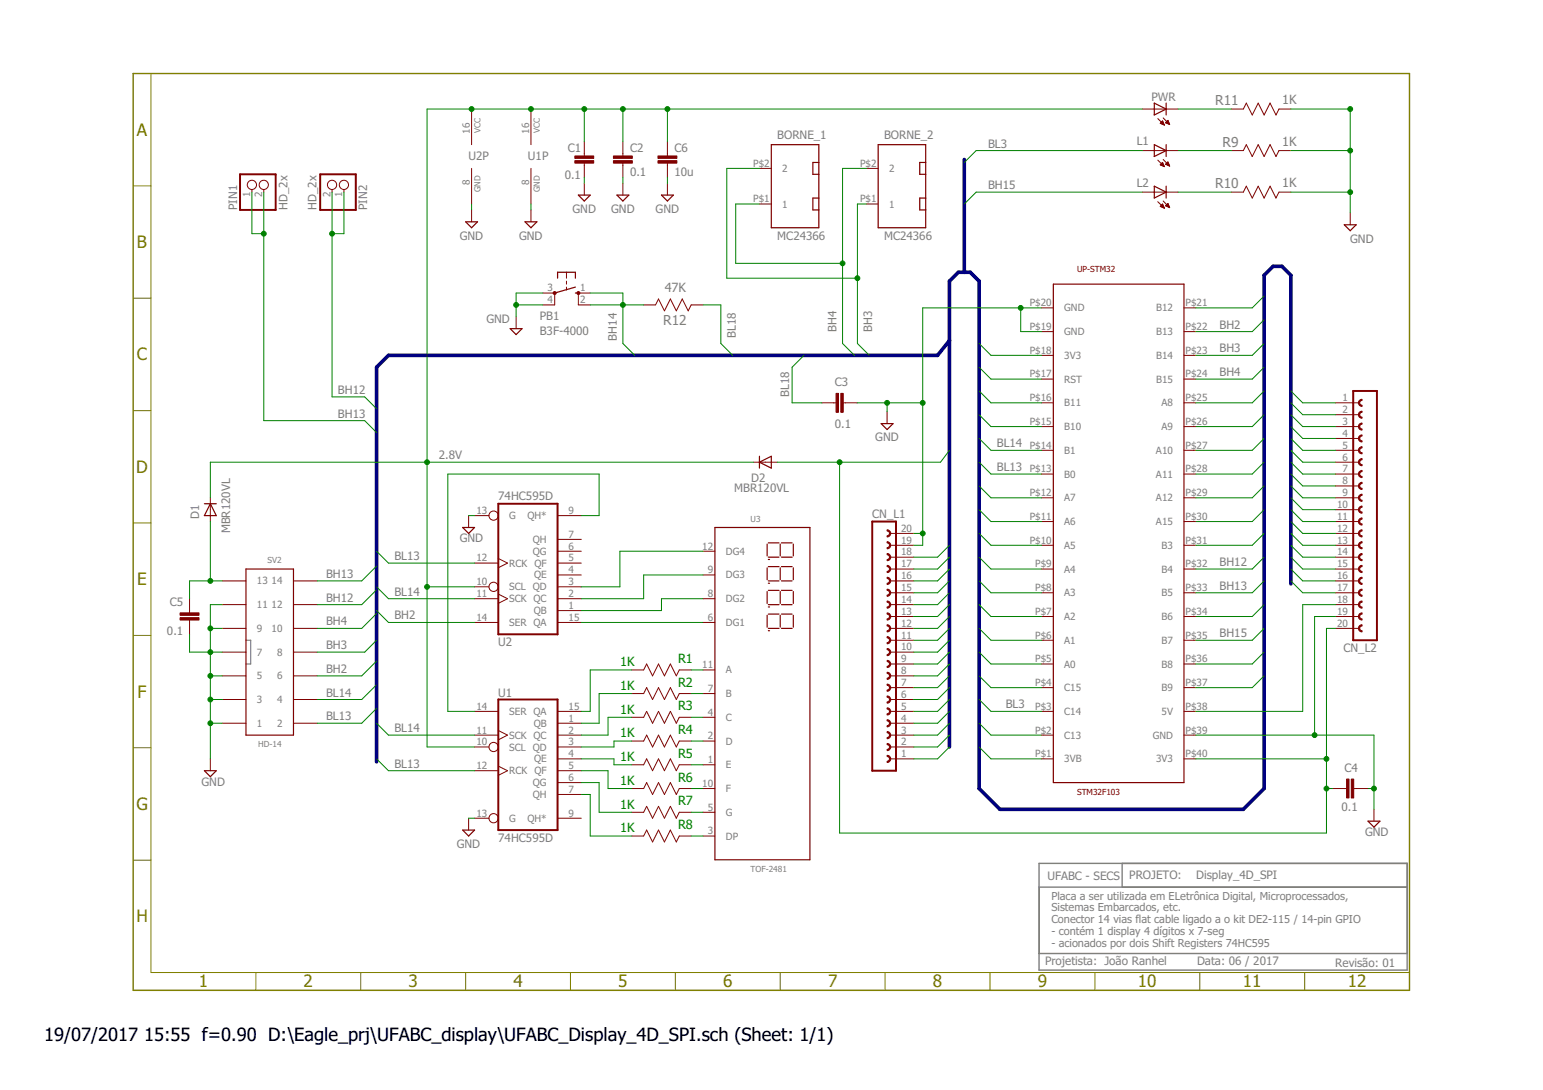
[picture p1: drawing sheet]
<svg xmlns="http://www.w3.org/2000/svg" width="297mm" height="210mm" viewBox="0 0 297 210" stroke-linecap="round" stroke-linejoin="round" font-family="sans-serif">
<path d="M25.6 14.2h245.7v176.5h-245.7z" fill="none" stroke="#808000" stroke-width=".28"/>
<g fill="none" stroke="#808000" stroke-width=".19">
<path d="M29.1 14.2v173.1h242.2M25.6 35.8h3.5M25.6 57.4h3.5M25.6 79.1h3.5M25.6 100.7h3.5M25.6 122.4h3.5M25.6 144h3.5M25.6 165.7h3.5M49.3 187.3v3.4M69.4 187.3v3.4M89.6 187.3v3.4M109.8 187.3v3.4"/>
<path d="M130 187.3v3.4M150.2 187.3v3.4M170.4 187.3v3.4M190.6 187.3v3.4M210.8 187.3v3.4M231 187.3v3.4M251.2 187.3v3.4"/>
</g>
<path d="M200 166.3h70.9v20.5h-70.9zM200 170.8h70.9M216 166.3v4.5M200 183.6h70.9" fill="none" stroke="#808080" stroke-width=".28"/>
<path d="M47.3 123.3h1v4.6h-1" fill="none" stroke="#808080" stroke-width=".23"/>
<g fill="none" stroke="#800000" stroke-width=".19">
<path d="M48.5 36.5v.5M50.8 36.5v.5M63.9 36.5v.5M66.2 36.5v.5M90.8 21v6.9M90.8 32.4v6.9M102.2 21v6.9M102.2 32.4v6.9M112.5 27.3v2.7M112.5 31.4v2.7M112.5 35.3v2.3M119.9 27.3v2.7"/>
<path d="M119.9 31.4v2.7M119.9 35.3v2.3M128.5 27.3v2.7M128.5 31.4v2.7M128.5 35.3v2.3M146.2 39.3h2.3M146.2 32.4h2.3M166.8 39.3h2.3M166.8 32.4h2.3M219.9 29h6.9M219.9 37h6.9M219.9 21h6.9"/>
<path d="M222.9 30.8l1.3 1.3M222.9 38.8l1.3 1.3M222.9 22.8l1.3 1.3M223.4 31.7h.6M223.4 39.7h.6M223.4 23.8h.6M223.4 23.7h.6M223.4 31.8h.6M223.5 39.8h.5M223.5 39.6h.4M223.5 31.6h.4M223.5 23.6h.4"/>
<path d="M223.6 39.5h.3M223.6 31.5h.3M223.6 23.5h.3M223.6 23.9h.4M223.7 31.9h.4M223.7 39.9h.4M223.7 39.4h.1M223.7 31.4h.1M223.7 23.3h.1M223.8 31.3l.4 .8-.8-.4zM223.8 39.3l.4 .8-.8-.3zM223.8 23.3l.4 .8-.8-.4z"/>
<path d="M223.9 24h.2M223.9 30.7l1.3 1.3M223.9 32h.2M223.9 38.7l1.3 1.3M223.9 22.7l1.3 1.3M224.4 31.6l.4-.4 .4 .8zM224.4 39.6l.4-.4 .4 .8zM224.4 23.6l.4-.4 .4 .8zM224.4 31.6h.6M224.4 39.6h.6M224.5 23.7h.5M224.5 23.6h.5"/>
<path d="M224.5 31.7h.5M224.5 39.7h.5M224.5 31.5h.5M224.5 39.5h.5M224.6 23.5h.4M224.6 31.4h.3M224.6 39.4h.3M224.7 23.3h.2M224.7 23.8h.4M224.7 31.8h.4M224.7 39.3h.2M224.7 31.3h.2"/>
<path d="M224.7 39.8h.4M224.8 23.2h.1M225 23.9h.1M225 31.9h.1M225 39.9h.1M237.1 29h2.3l.5-1.1 1.2 2.2 1.1-2.2 1.2 2.2 1.1-2.2 1.1 2.2 .6-1.1h2.3M237.1 37h2.3l.5-1.1 1.2 2.2 1.1-2.2 1.2 2.2 1.1-2.2 1.1 2.2 .6-1.1h2.3M237.1 21h2.3l.5-1.1 1.2 2.2 1.1-2.2 1.2 2.2 1.1-2.2 1.1 2.2 .6-1.1h2.3M90.8 40.4v2.3M102.2 40.4v2.3M104.5 56.4h2.3v2.3h-2.3M109.1 52.4v1.2"/>
<path d="M109.1 54.1v.6M109.1 55.3v.6M113.6 56.4h-2.3v2.3h2.3M123.9 58.7h2.3l.6-1.1 1.1 2.3 1.2-2.3 1.1 2.3 1.1-2.3 1.2 2.3 .6-1.2h2.2M200.5 59.3h2.3M223.9 40h.2M227.9 59.3h2.3M259.9 41v2.3M99.4 61v2.3M158.2 77.6h2.8M162.3 77.6h2.8M170.8 79.3v2.3"/>
<path d="M200.5 77.6h2.3M200.5 73h2.3M200.5 68.4h2.3M200.5 63.9h2.3M227.9 77.6h2.3M227.9 73h2.3M227.9 68.4h2.3M227.9 63.9h2.3M257.1 77.6h4.5M257.1 79.9h4.5M40.5 95.9v4.5M90.2 99.3v2.3"/>
<path d="M91.4 99.3h2.7M107.3 99.3h4.6M145.1 89h4.5M200.5 95.9h2.3M200.5 91.3h2.3M200.5 86.7h2.3M200.5 82.1h2.3M227.9 95.9h2.3M227.9 91.3h2.3M227.9 86.7h2.3M227.9 82.1h2.3M257.1 95.9h4.5"/>
<path d="M257.1 91.3h4.5M257.1 86.7h4.5M257.1 82.1h4.5M257.1 89h4.5M257.1 84.4h4.5M257.1 93.6h4.5M257.1 98.1h4.5M36.5 115.3v2.7M36.5 119.4v2.8M42.8 116.4h4.5M42.8 111.9h4.5M56.5 116.4h4.6"/>
<path d="M56.5 111.9h4.6M91.4 115.3h4.5M91.4 113h2.7M91.4 108.4h4.5M91.4 119.9h4.5M95.9 114.4l1.8 .9-1.8 .9M95.9 107.5l1.8 .9-1.8 .9M107.3 117.6h4.6M107.3 115.3h4.6M107.3 113h4.6M107.3 110.7h4.6M107.3 108.4h4.6"/>
<path d="M107.3 106.2h4.6M107.3 103.9h4.6M107.3 119.9h4.6M135.3 115.3h2.3M135.3 110.7h2.3M135.3 106.2h2.3M135.3 119.9h2.3M171.3 116.4h4.6M171.3 111.9h4.6M171.3 118.7h4.6M171.3 114.2h4.6M171.3 109.6h4.6"/>
<path d="M171.3 105h4.6M171.3 102.7h4.6M171.3 107.3h4.6M200.5 118.7h2.3M200.5 114.2h2.3M200.5 109.6h2.3M200.5 105h2.3M200.5 100.4h2.3M227.9 118.7h2.3M227.9 114.2h2.3M227.9 109.6h2.3M227.9 105h2.3"/>
<path d="M227.9 100.4h2.3M257.1 116.4h4.5M257.1 111.9h4.5M257.1 118.7h4.5M257.1 114.2h4.5M257.1 109.6h4.5M257.1 105h4.5M257.1 100.4h4.5M257.1 102.7h4.5M257.1 107.3h4.5M42.8 139.3h4.5M42.8 134.7h4.5"/>
<path d="M42.8 130.2h4.5M42.8 125.6h4.5M42.8 121h4.5M56.5 139.3h4.6M56.5 134.7h4.6M56.5 130.2h4.6M56.5 125.6h4.6M56.5 121h4.6M91.4 137h4.5M107.3 139.3h4.6M107.3 137h4.6M121.6 138.1h2.3l.6-1.1 1.1 2.3 1.2-2.3 1.1 2.3 1.2-2.3 1.1 2.3 .6-1.2h2.3"/>
<path d="M121.6 133.6h2.3l.6-1.2 1.1 2.3 1.2-2.3 1.1 2.3 1.2-2.3 1.1 2.3 .6-1.1h2.3M121.6 129h2.3l.6-1.1 1.1 2.3 1.2-2.3 1.1 2.3 1.2-2.3 1.1 2.3 .6-1.2h2.3M135.3 138.1h2.3M135.3 133.6h2.3M135.3 129h2.3M171.3 139.3h4.6M171.3 134.7h4.6M171.3 130.2h4.6M171.3 125.6h4.6M171.3 121h4.6M171.3 137h4.6M171.3 132.4h4.6"/>
<path d="M171.3 127.9h4.6M171.3 123.3h4.6M200.5 137h2.3M200.5 132.4h2.3M200.5 127.9h2.3M200.5 123.3h2.3M227.9 137h2.3M227.9 132.4h2.3M227.9 127.9h2.3M227.9 123.3h2.3M257.1 121h4.5M40.5 146.1v2.3"/>
<path d="M90.2 157.6v2.3M91.4 141.6h4.5M91.4 143.8h2.7M91.4 148.4h4.5M91.4 157.6h2.7M95.9 140.7l1.8 .9-1.8 .9M95.9 147.5l1.8 .9-1.8 .9M107.3 141.6h4.6M107.3 143.8h4.6M107.3 146.1h4.6M107.3 148.4h4.6M107.3 150.7h4.6"/>
<path d="M107.3 153h4.6M107.3 157.6h4.6M121.6 147.3h2.3l.6-1.2 1.1 2.3 1.2-2.3 1.1 2.3 1.2-2.3 1.1 2.3 .6-1.1h2.3M121.6 142.7h2.3l.6-1.1 1.1 2.2 1.2-2.2 1.1 2.2 1.2-2.2 1.1 2.2 .6-1.1h2.3M121.6 156.4h2.3l.6-1.1 1.1 2.3 1.2-2.3 1.1 2.3 1.2-2.3 1.1 2.3 .6-1.2h2.3M121.6 151.8h2.3l.6-1.1 1.1 2.3 1.2-2.3 1.1 2.3 1.2-2.3 1.1 2.3 .6-1.2h2.3M135.3 147.3h2.3M135.3 142.7h2.3M135.3 156.4h2.3M135.3 151.8h2.3M171.3 141.6h4.6M171.3 143.8h4.6"/>
<path d="M171.3 146.1h4.6M200.5 141.6h2.3M200.5 146.1h2.3M227.9 141.6h2.3M227.9 146.1h2.3M256.5 151.8h2.7M260.6 151.8h2.8M264.5 155.9v2.2M121.6 161h2.3l.6-1.1 1.1 2.2 1.2-2.2 1.1 2.2 1.2-2.2 1.1 2.2 .6-1.1h2.3M135.3 161h2.3"/>
<circle cx="48.5" cy="35.6" r=".89"/>
<circle cx="50.8" cy="35.6" r=".89"/>
<circle cx="63.9" cy="35.6" r=".89"/>
<circle cx="66.2" cy="35.6" r=".89"/>
<circle cx="95" cy="99.3" r=".89"/>
<circle cx="95" cy="113" r=".89"/>
<circle cx="95" cy="157.6" r=".89"/>
<circle cx="95" cy="143.8" r=".89"/>
</g>
<g fill="none" stroke="#800000" stroke-width=".23">
<path d="M222.2 19.9l2.3 1.1-2.3 1.1zM224.5 19.9v2.2M111.3 37.6h2.3l-1.1 1.1zM118.8 37.6h2.3l-1.2 1.1zM127.3 37.6h2.3l-1.1 1.1zM148.5 27.9h9.1v16h-9.1zM157.6 31.3h-1.1v2.3h1.1M157.6 38.1h-1.1v2.3h1.1M169.1 27.9h9.1v16h-9.1zM178.2 31.3h-1.1v2.3h1.1M178.2 38.1h-1.1v2.3h1.1M222.2 27.9l2.3 1.1-2.3 1.1z"/>
<path d="M222.2 35.9l2.3 1.1-2.3 1.1zM224.5 27.9v2.2M224.5 35.9v2.2M89.6 42.7h2.3l-1.1 1.2zM101.1 42.7h2.3l-1.2 1.2zM107.3 53.6v-1.2h3.5v1.2M110.8 56.4h.5M110.8 55.3l-4 1.1M202.8 54.7h25.1v96h-25.1zM258.8 43.3h2.3l-1.2 1.1zM98.2 63.3h2.3l-1.1 1.1zM39.3 97h2.3"/>
<path d="M40.5 97l1.1 2.3h-2.3zM146.2 89l2.3-1.1v2.2zM146.2 87.9v2.2M169.6 81.6h2.3l-1.1 1.1zM47.3 109.6h9.2v32h-9.2zM89.1 101.6h2.3l-1.2 1.1zM137.6 101.6h18.3v64h-18.3zM147.7 104.8v2.3M147.7 109.3v2.3M147.7 113.9v2.3M147.7 118.5v2.3M147.9 107.3h2.1"/>
<path d="M147.9 104.5h2.1M147.9 111.9h2.1M147.9 109.1h2.1M147.9 116.4h2.1M147.9 113.7h2.1M147.9 118.3h2.1M147.9 107.7h.2M147.9 112.3h.2M147.9 116.9h.2M150.2 104.8v2.3M150.2 109.3v2.3M150.2 113.9v2.3"/>
<path d="M150.2 118.5v2.3M150.4 107.3h2.1M150.4 104.5h2.1M150.4 111.9h2.1M150.4 109.1h2.1M150.4 116.4h2.1M150.4 113.7h2.1M150.4 118.3h2.1M152.7 104.8v2.3M152.7 109.3v2.3M152.7 113.9v2.3M152.7 118.5v2.3"/>
<path d="M147.9 121h2.1M147.9 121.5h.2M150.4 121h2.1M39.3 148.4h2.3l-1.1 1.2zM89.1 159.9h2.3l-1.2 1.1zM263.4 158.1h2.2l-1.1 1.2z"/>
</g>
<path d="M46.2 33.6h6.9v6.8h-6.9zM61.6 33.6h6.9v6.8h-6.9zM260.5 75.3h4.6v48h-4.6zM95.9 97h11.4v25.2h-11.4zM167.9 100.4h4.6v48h-4.6zM95.9 134.7h11.4v25.2h-11.4z" fill="none" stroke="#800000" stroke-width=".38"/>
<g fill="#800000" stroke="#800000" stroke-width=".19">
<path d="M110.7 30.9h3.6v.5h-3.6z"/>
<path d="M110.7 30h3.6v.5h-3.6z"/>
<path d="M118.1 30.9h3.6v.5h-3.6z"/>
<path d="M118.1 30h3.6v.5h-3.6z"/>
<path d="M161 75.8h.4v3.6h-.4z"/>
<path d="M161.9 75.8h.4v3.6h-.4z"/>
<path d="M260.1 150h.5v3.7h-.5z"/>
<path d="M259.2 150h.5v3.7h-.5z"/>
<path d="M34.7 118.9h3.6v.5h-3.6z"/>
<path d="M34.7 118h3.6v.5h-3.6z"/>
<path d="M126.7 30.9h3.6v.5h-3.6z"/>
<path d="M126.7 30h3.6v.5h-3.6z"/>
</g>
<g fill="#800000" stroke="#800000" stroke-width=".19">
<path d="M261.7 81.7l.5-.2v.2a.47 .47 0 0 0-.5 .4 .47 .47 0 0 0 .5 .5v.2a.68 .68 0 0 1-.6-.4 .68 .68 0 0 1 .1-.7z" fill-rule="evenodd"/>
<path d="M261.7 79.4l.5-.2v.2a.47 .47 0 0 0-.5 .5 .47 .47 0 0 0 .5 .4v.2a.68 .68 0 0 1-.6-.4 .68 .68 0 0 1 .1-.7z" fill-rule="evenodd"/>
<path d="M261.7 77.1l.5-.2v.2a.47 .47 0 0 0-.5 .5 .47 .47 0 0 0 .5 .4v.3a.68 .68 0 0 1-.6-.5 .68 .68 0 0 1 .1-.7z" fill-rule="evenodd"/>
<path d="M261.7 86.2l.5-.2v.3a.46 .46 0 0 0-.5 .4 .46 .46 0 0 0 .5 .5v.2a.68 .68 0 0 1-.6-.4 .68 .68 0 0 1 .1-.8z" fill-rule="evenodd"/>
<path d="M261.7 83.9l.5-.1v.2a.47 .47 0 0 0-.5 .4 .47 .47 0 0 0 .5 .5v.2a.68 .68 0 0 1-.6-.4 .68 .68 0 0 1 .1-.8z" fill-rule="evenodd"/>
<path d="M261.7 93.1l.5-.2v.2a.46 .46 0 0 0-.5 .5 .46 .46 0 0 0 .5 .4v.3a.68 .68 0 0 1-.6-.5 .68 .68 0 0 1 .1-.7z" fill-rule="evenodd"/>
<path d="M261.7 90.8l.5-.2v.2a.46 .46 0 0 0-.5 .5 .46 .46 0 0 0 .5 .4v.3a.68 .68 0 0 1-.6-.4 .68 .68 0 0 1 .1-.8z" fill-rule="evenodd"/>
<path d="M261.7 88.5l.5-.2v.2a.46 .46 0 0 0-.5 .5 .46 .46 0 0 0 .5 .5v.2a.68 .68 0 0 1-.6-.4 .68 .68 0 0 1 .1-.8z" fill-rule="evenodd"/>
<path d="M261.7 97.7l.5-.2v.2a.46 .46 0 0 0-.5 .4 .46 .46 0 0 0 .5 .5v.2a.68 .68 0 0 1-.6-.4 .68 .68 0 0 1 .1-.7z" fill-rule="evenodd"/>
<path d="M261.7 95.4l.5-.2v.2a.46 .46 0 0 0-.5 .5 .46 .46 0 0 0 .5 .4v.2a.68 .68 0 0 1-.6-.4 .68 .68 0 0 1 .1-.7z" fill-rule="evenodd"/>
<path d="M261.7 104.5l.5-.2v.2a.46 .46 0 0 0-.5 .5 .46 .46 0 0 0 .5 .5v.2a.68 .68 0 0 1-.6-.4 .68 .68 0 0 1 .1-.8z" fill-rule="evenodd"/>
<path d="M261.7 102.2l.5-.2v.3a.46 .46 0 0 0-.5 .4 .46 .46 0 0 0 .5 .5v.2a.68 .68 0 0 1-.6-.4 .68 .68 0 0 1 .1-.8z" fill-rule="evenodd"/>
<path d="M261.7 99.9l.5-.2v.3a.46 .46 0 0 0-.5 .4 .46 .46 0 0 0 .5 .5v.2a.68 .68 0 0 1-.6-.4 .68 .68 0 0 1 .1-.8z" fill-rule="evenodd"/>
<path d="M261.7 109.1l.5-.2v.2a.46 .46 0 0 0-.5 .5 .46 .46 0 0 0 .5 .4v.3a.68 .68 0 0 1-.6-.4 .68 .68 0 0 1 .1-.8z" fill-rule="evenodd"/>
<path d="M261.7 106.8l.5-.2v.2a.46 .46 0 0 0-.5 .5 .46 .46 0 0 0 .5 .4v.3a.68 .68 0 0 1-.6-.4 .68 .68 0 0 1 .1-.8z" fill-rule="evenodd"/>
<path d="M261.7 115.9l.5-.2v.3a.46 .46 0 0 0-.5 .4 .46 .46 0 0 0 .5 .5v.2a.69 .69 0 0 1-.7-.4 .69 .69 0 0 1 .2-.8z" fill-rule="evenodd"/>
<path d="M261.7 113.6l.5-.1v.2a.46 .46 0 0 0-.5 .4 .46 .46 0 0 0 .5 .5v.2a.69 .69 0 0 1-.7-.4 .69 .69 0 0 1 .2-.8z" fill-rule="evenodd"/>
<path d="M261.7 111.4l.5-.2v.2a.46 .46 0 0 0-.5 .5 .46 .46 0 0 0 .5 .4v.2a.69 .69 0 0 1-.7-.4 .69 .69 0 0 1 .2-.7z" fill-rule="evenodd"/>
<path d="M261.7 120.5l.5-.2v.2a.46 .46 0 0 0-.5 .5 .46 .46 0 0 0 .5 .5v.2a.7 .7 0 0 1-.6-.4 .7 .7 0 0 1 .1-.8z" fill-rule="evenodd"/>
<path d="M261.7 118.2l.5-.2v.3a.46 .46 0 0 0-.5 .4 .46 .46 0 0 0 .5 .5v.2a.69 .69 0 0 1-.7-.4 .69 .69 0 0 1 .2-.8z" fill-rule="evenodd"/>
<path d="M170.8 140.9a.69 .69 0 0 1 .7 .7 .69 .69 0 0 1-.7 .7v-.3a.46 .46 0 0 0 .4-.4 .46 .46 0 0 0-.4-.5z" fill-rule="evenodd"/>
<path d="M170.8 143.2a.69 .69 0 0 1 .7 .7 .69 .69 0 0 1-.7 .6v-.2a.46 .46 0 0 0 .4-.4 .46 .46 0 0 0-.4-.5z" fill-rule="evenodd"/>
<path d="M170.8 145.5a.69 .69 0 0 1 .7 .6 .69 .69 0 0 1-.7 .7v-.2a.46 .46 0 0 0 .4-.5 .46 .46 0 0 0-.4-.4z" fill-rule="evenodd"/>
<path d="M170.8 136.3a.69 .69 0 0 1 .7 .7 .69 .69 0 0 1-.7 .7v-.2a.46 .46 0 0 0 .4-.5 .46 .46 0 0 0-.4-.5z" fill-rule="evenodd"/>
<path d="M170.8 138.6a.69 .69 0 0 1 .7 .7 .69 .69 0 0 1-.7 .7v-.3a.46 .46 0 0 0 .4-.4 .46 .46 0 0 0-.4-.5z" fill-rule="evenodd"/>
<path d="M170.8 129.5a.69 .69 0 0 1 .7 .6 .69 .69 0 0 1-.7 .7v-.2a.46 .46 0 0 0 .4-.5 .46 .46 0 0 0-.4-.4z" fill-rule="evenodd"/>
<path d="M170.8 131.7a.69 .69 0 0 1 .7 .7 .69 .69 0 0 1-.7 .7v-.2a.46 .46 0 0 0 .4-.5 .46 .46 0 0 0-.4-.4z" fill-rule="evenodd"/>
<path d="M170.8 134a.69 .69 0 0 1 .7 .7 .69 .69 0 0 1-.7 .7v-.2a.46 .46 0 0 0 .4-.5 .46 .46 0 0 0-.4-.4z" fill-rule="evenodd"/>
<path d="M170.8 124.9a.69 .69 0 0 1 .7 .7 .69 .69 0 0 1-.7 .7v-.3a.46 .46 0 0 0 .4-.4 .46 .46 0 0 0-.4-.5z" fill-rule="evenodd"/>
<path d="M170.8 127.2a.69 .69 0 0 1 .7 .7 .69 .69 0 0 1-.7 .6v-.2a.46 .46 0 0 0 .4-.4 .46 .46 0 0 0-.4-.5z" fill-rule="evenodd"/>
<path d="M170.8 118a.69 .69 0 0 1 .7 .7 .69 .69 0 0 1-.7 .7v-.2a.46 .46 0 0 0 .4-.5 .46 .46 0 0 0-.4-.4z" fill-rule="evenodd"/>
<path d="M170.8 120.3a.69 .69 0 0 1 .7 .7 .69 .69 0 0 1-.7 .7v-.2a.46 .46 0 0 0 .4-.5 .46 .46 0 0 0-.4-.5z" fill-rule="evenodd"/>
<path d="M170.8 122.6a.69 .69 0 0 1 .7 .7 .69 .69 0 0 1-.7 .7v-.3a.46 .46 0 0 0 .4-.4 .46 .46 0 0 0-.4-.5z" fill-rule="evenodd"/>
<path d="M170.8 113.5a.69 .69 0 0 1 .7 .6 .69 .69 0 0 1-.7 .7v-.2a.46 .46 0 0 0 .4-.5 .46 .46 0 0 0-.4-.4z" fill-rule="evenodd"/>
<path d="M170.8 115.7a.69 .69 0 0 1 .7 .7 .69 .69 0 0 1-.7 .7v-.2a.46 .46 0 0 0 .4-.5 .46 .46 0 0 0-.4-.4z" fill-rule="evenodd"/>
<path d="M170.8 106.6a.69 .69 0 0 1 .7 .7 .69 .69 0 0 1-.7 .7v-.3a.46 .46 0 0 0 .4-.4 .46 .46 0 0 0-.4-.5z" fill-rule="evenodd"/>
<path d="M170.8 108.9a.69 .69 0 0 1 .7 .7 .69 .69 0 0 1-.7 .7v-.3a.46 .46 0 0 0 .4-.4 .46 .46 0 0 0-.4-.5z" fill-rule="evenodd"/>
<path d="M170.8 111.2a.69 .69 0 0 1 .7 .7 .69 .69 0 0 1-.7 .6v-.2a.46 .46 0 0 0 .4-.4 .46 .46 0 0 0-.4-.5z" fill-rule="evenodd"/>
<path d="M170.8 102a.69 .69 0 0 1 .7 .7 .69 .69 0 0 1-.7 .7v-.2a.46 .46 0 0 0 .4-.5 .46 .46 0 0 0-.4-.4z" fill-rule="evenodd"/>
<path d="M170.8 104.3a.69 .69 0 0 1 .7 .7 .69 .69 0 0 1-.7 .7v-.2a.46 .46 0 0 0 .4-.5 .46 .46 0 0 0-.4-.5z" fill-rule="evenodd"/>
<circle cx="106.8" cy="56.4" r=".3"/>
<circle cx="111.3" cy="56.4" r=".3"/>
</g>
<path d="M185.6 30.7v21.7M182.8 65.6l-2.3 2.8h-105.7l-2.3 2.3v76M248.5 112.4v-59.4l-1.7-1.7h-1.7l-1.7 1.7v98.8l-4 4.1h-46.9l-4-4.1v-97.7l-1.7-1.7h-2.3l-1.7 1.7v89.7" fill="none" stroke="#000080" stroke-width=".7"/>
<g fill="none" stroke="#008000" stroke-width=".19">
<path d="M48.5 37v8h2.3M50.8 37v44h19.4l2.3 2.3M63.9 37v39.4h6.3l2.3 2.3M66.2 37v8h-2.3M90.8 39.3v1.1M102.2 39.3v1.1M112.5 21v6.3M112.5 34.1v1.2M119.9 21v6.3M119.9 34.1v1.2M128.5 21v6.3M128.5 34.1v1.2"/>
<path d="M146.2 32.4h-6.3v21.2h25.2M146.2 39.3h-4.6v11.4h20.6M166.8 32.4h-4.6v33.7l2.3 2.3M166.8 39.3h-1.7v26.8l2.2 2.3M219.9 21h-137.7v122.8h9.2M219.9 29h-32l-2.3 2.3M219.9 37h-32l-2.3 2.3M226.8 29h10.3M226.8 21h10.3M226.8 37h10.3M248.5 21h11.4v20M248.5 29h11.4"/>
<path d="M248.5 37h11.4M99.4 58.7h5.1M104.5 56.4h-5.1v4.6M113.6 56.4h6.3v9.7l2.3 2.3M113.6 58.7h10.3M135.3 58.7h3.5v7.4l2.3 2.3M196.5 59.3v4.6h4M200.5 59.3h-22.9v45.7h-1.7M243.4 57l-2.3 2.3h-10.9M154.8 68.4l-2.3 2.3v6.9h5.7M165.1 77.6h12.5M170.8 77.6v1.7"/>
<path d="M188.5 75.3l2.3 2.3h9.7M188.5 79.9l2.3 2.2h9.7M188.5 70.7l2.3 2.3h9.7M188.5 66.1l2.3 2.3h9.7M243.4 75.3l-2.3 2.3h-10.9M243.4 61.6l-2.3 2.3h-10.9M243.4 79.9l-2.3 2.2h-10.9M243.4 70.7l-2.3 2.3h-10.9M243.4 66.1l-2.3 2.3h-10.9M248.5 75.3l2.3 2.3h6.3M248.5 79.9l2.3 2.2h6.3M248.5 77.6l2.3 2.3h6.3"/>
<path d="M90.2 99.3h1.2M111.9 99.3h3.4v-8h-29.1v45.7h5.2M145.1 89h-104.6v6.9M161.6 89v71.4h93.8v-39.4h1.7M182.8 86.7l-1.7 2.3h-31.5M188.5 89l2.3 2.3h9.7M188.5 98.1l2.3 2.3h9.7M188.5 93.6l2.3 2.3h9.7M188.5 84.4l2.3 2.3h9.7M243.4 89l-2.3 2.3h-10.9M243.4 98.1l-2.3 2.3h-10.9M243.4 93.6l-2.3 2.3h-10.9"/>
<path d="M243.4 84.4l-2.3 2.3h-10.9M248.5 89l2.3 2.3h6.3M248.5 98.1l2.3 2.3h6.3M248.5 93.6l2.3 2.3h6.3M248.5 84.4l2.3 2.3h6.3M248.5 86.7l2.3 2.3h6.3M248.5 95.9l2.3 2.2h6.3M248.5 91.3l2.3 2.3h6.3M248.5 82.1l2.3 2.3h6.3M40.5 100.4v11.5M42.8 116.4h-2.3v29.7M42.8 111.9h-6.3v3.4"/>
<path d="M72.5 117.6l2.3 2.3h16.6M72.5 113l2.3 2.3h16.6M72.5 118.2l-2.9 2.8h-8.5M72.5 113.6l-2.9 2.8h-8.5M72.5 109l-2.9 2.9h-8.5M72.5 106.2l2.3 2.2h16.6M82.2 113h9.2M111.9 119.9h23.4M135.3 115.3h-8v2.3h-15.4M135.3 110.7h-11.4v4.6h-12M135.3 106.2h-16v6.8h-7.4M175.9 102.7h1.7"/>
<path d="M182.8 118.7l-2.3 2.3h-4.6M182.8 114.2l-2.3 2.2h-4.6M182.8 116.4l-2.3 2.3h-4.6M182.8 109.6l-2.3 2.3h-4.6M182.8 111.9l-2.3 2.3h-4.6M182.8 107.3l-2.3 2.3h-4.6M182.8 105l-2.3 2.3h-4.6M188.5 116.4l2.3 2.3h9.7M188.5 102.7l2.3 2.3h9.7M188.5 111.9l2.3 2.3h9.7M188.5 107.3l2.3 2.3h9.7M243.4 116.4l-2.3 2.3h-10.9"/>
<path d="M243.4 102.7l-2.3 2.3h-10.9M243.4 111.9l-2.3 2.3h-10.9M243.4 107.3l-2.3 2.3h-10.9M248.5 100.4l2.3 2.3h6.3M248.5 102.7l2.3 2.3h6.3M248.5 109.6l2.3 2.3h6.3M248.5 111.9l2.3 2.3h6.3M248.5 107.3l2.3 2.3h6.3M248.5 105l2.3 2.3h6.3M257.1 116.4h-6.3v20.6h-20.6M257.1 118.7h-4v22.9M36.5 122.2v3.4h6.3"/>
<path d="M40.5 139.3h2.3M40.5 121h2.3M40.5 130.2h2.3M40.5 134.7h2.3M72.5 136.4l-2.9 2.9h-8.5M72.5 139.3l2.3 2.3h16.6M72.5 123.3l-2.3 2.3h-9.1M72.5 127.3l-2.9 2.9h-8.5M72.5 131.9l-2.9 2.8h-8.5M121.6 129h-8v8h-1.7M121.6 133.6h-6.3v5.7h-3.4M121.6 138.1h-4.5v3.5h-5.2"/>
<path d="M133.1 129h2.2M133.1 133.6h2.2M133.1 138.1h2.2M182.8 134.7l-2.3 2.3h-4.6M182.8 137l-2.3 2.3h-4.6M182.8 139.3l-2.3 2.3h-4.6M182.8 123.3l-2.3 2.3h-4.6M182.8 127.9l-2.3 2.3h-4.6M182.8 132.4l-2.3 2.3h-4.6M182.8 130.2l-2.3 2.2h-4.6M182.8 125.6l-2.3 2.3h-4.6M182.8 121l-2.3 2.3h-4.6"/>
<path d="M188.5 134.7l2.3 2.3h9.7M188.5 139.3l2.3 2.3h9.7M188.5 130.2l2.3 2.2h9.7M188.5 125.6l2.3 2.3h9.7M188.5 121l2.3 2.3h9.7M243.4 130.2l-2.3 2.2h-10.9M243.4 125.6l-2.3 2.3h-10.9M243.4 121l-2.3 2.3h-10.9M72.5 146.1l2.3 2.3h16.6M90.2 157.6h1.2M111.9 146.1h6.3v1.2h3.4M111.9 148.4h5.2v3.4h4.5"/>
<path d="M111.9 150.7h3.4v5.7h6.3M111.9 153h1.7v8h8M121.6 142.7h-3.4v1.1h-6.3M133.1 142.7h2.2M133.1 147.3h2.2M133.1 151.8h2.2M133.1 156.4h2.2M182.8 141.6l-2.3 2.2h-4.6M182.8 143.8l-2.3 2.3h-4.6M188.5 143.8l2.3 2.3h9.7M230.2 141.6h34.3v14.3M230.2 146.1h25.2"/>
<path d="M255.4 151.8h1.1M263.4 151.8h1.1M133.1 161h2.2"/>
</g>
<g fill="#008000" stroke="#008000" stroke-width=".19">
<circle cx="40.5" cy="125.6" r=".47"/>
<circle cx="40.5" cy="130.2" r=".47"/>
<circle cx="40.5" cy="134.7" r=".47"/>
<circle cx="40.5" cy="139.3" r=".47"/>
<circle cx="40.5" cy="121" r=".47"/>
<circle cx="264.5" cy="151.8" r=".47"/>
<circle cx="253.1" cy="141.6" r=".47"/>
<circle cx="177.6" cy="102.7" r=".47"/>
<circle cx="196.5" cy="59.3" r=".47"/>
<circle cx="177.6" cy="77.6" r=".47"/>
<circle cx="170.8" cy="77.6" r=".47"/>
<circle cx="259.9" cy="21" r=".47"/>
<circle cx="259.9" cy="29" r=".47"/>
<circle cx="259.9" cy="37" r=".47"/>
<circle cx="99.4" cy="58.7" r=".47"/>
<circle cx="40.5" cy="111.9" r=".47"/>
<circle cx="161.6" cy="89" r=".47"/>
<circle cx="255.4" cy="151.8" r=".47"/>
<circle cx="255.4" cy="146.1" r=".47"/>
<circle cx="119.9" cy="58.7" r=".47"/>
<circle cx="50.8" cy="45" r=".47"/>
<circle cx="162.2" cy="50.7" r=".47"/>
<circle cx="165.1" cy="53.6" r=".47"/>
<circle cx="82.2" cy="113" r=".47"/>
<circle cx="82.2" cy="89" r=".47"/>
<circle cx="90.8" cy="21" r=".47"/>
<circle cx="102.2" cy="21" r=".47"/>
<circle cx="112.5" cy="21" r=".47"/>
<circle cx="119.9" cy="21" r=".47"/>
<circle cx="128.5" cy="21" r=".47"/>
<circle cx="63.9" cy="45" r=".47"/>
</g>
<g font-size="3.5">
<text x="8.5" y="200.4">19/07/2017</text>
<text x="27.7" y="200.4">15:55 f=0.90 D:\Eagle_prj\UFABC_display\UFABC_Display_4D_SPI.sch (Sheet: 1/1)</text>
</g>
<g font-size="3.3" fill="#808000">
<text x="26.4" y="26.1">A</text>
<text x="26.4" y="47.8">B</text>
<text x="26.4" y="69.4">C</text>
<text x="26.2" y="91.1">D</text>
<text x="26.4" y="112.7">E</text>
<text x="26.5" y="134.3">F</text>
<text x="26.2" y="156">G</text>
<text x="26.2" y="177.6">H</text>
<text x="38.3" y="190.2">1</text>
<text x="58.5" y="190.2">2</text>
<text x="78.6" y="190.2">3</text>
<text x="98.8" y="190.2">4</text>
<text x="119" y="190.2">5</text>
<text x="139.2" y="190.2">6</text>
<text x="159.4" y="190.2">7</text>
<text x="179.6" y="190.2">8</text>
<text x="199.8" y="190.2">9</text>
<text x="219.1" y="190.2">10</text>
<text x="239.3" y="190.2">11</text>
<text x="259.5" y="190.2">12</text>
</g>
<g font-size="2.6" fill="#808080">
<text x="233.9" y="20.2">R11</text>
<text x="235.4" y="28.2">R9</text>
<text x="233.9" y="36.2">R10</text>
<text x="127.7" y="62.5">R12</text>
</g>
<g font-size="2.5" fill="#808080">
<text x="246.8" y="20">1K</text>
<text x="246.8" y="28">1K</text>
<text x="246.8" y="36">1K</text>
<text x="128" y="56.3">47K</text>
</g>
<g font-size="2.5" fill="#008000">
<text x="119.4" y="128.3">1K</text>
<text x="130.5" y="127.7">R1</text>
<text x="119.4" y="132.9">1K</text>
<text x="119.4" y="137.4">1K</text>
<text x="130.5" y="132.2">R2</text>
<text x="130.5" y="136.8">R3</text>
<text x="119.4" y="142">1K</text>
<text x="130.5" y="141.4">R4</text>
<text x="119.4" y="146.6">1K</text>
<text x="130.5" y="145.9">R5</text>
<text x="119.4" y="151.1">1K</text>
<text x="119.4" y="155.7">1K</text>
<text x="130.5" y="150.5">R6</text>
<text x="130.5" y="155.1">R7</text>
<text x="119.4" y="160.3">1K</text>
<text x="130.5" y="159.7">R8</text>
</g>
<g font-size="2.2" fill="#808080">
<text x="221.7" y="19.4">PWR</text>
<text x="109.3" y="29.2">C1</text>
<text x="121.3" y="29.2">C2</text>
<text x="129.9" y="29.2">C6</text>
<text x="149.6" y="26.7">BORNE_1</text>
<text x="170.2" y="26.7">BORNE_2</text>
<text x="190.2" y="28.4">BL3</text>
<text x="218.8" y="28">L1</text>
<text x="90.2" y="30.7">U2P</text>
<text x="101.6" y="30.7">U1P</text>
<text x="108.7" y="34.4">0.1</text>
<text x="121.3" y="33.8">0.1</text>
<text x="129.9" y="33.8">10u</text>
<text x="218.8" y="36">L2</text>
<text x="45.6" y="40.4" transform="rotate(-90 45.6 40.4)">PIN1</text>
<text x="55.3" y="40.4" transform="rotate(-90 55.3 40.4)">HD_2x</text>
<text x="61" y="40.4" transform="rotate(-90 61 40.4)">HD_2x</text>
<text x="70.7" y="40.4" transform="rotate(-90 70.7 40.4)">PIN2</text>
<text x="110.2" y="41">GND</text>
<text x="117.6" y="41">GND</text>
<text x="126.2" y="41">GND</text>
<text x="190.2" y="36.4">BH15</text>
<text x="88.5" y="46.1">GND</text>
<text x="99.9" y="46.1">GND</text>
<text x="149.6" y="46.1">MC24366</text>
<text x="170.2" y="46.1">MC24366</text>
<text x="259.9" y="46.7">GND</text>
<text x="93.6" y="62.1">GND</text>
<text x="103.9" y="64.4">B3F-4000</text>
<text x="103.9" y="61.6">PB1</text>
<text x="118.8" y="65.6" transform="rotate(-90 118.8 65.6)">BH14</text>
<text x="141.6" y="65" transform="rotate(-90 141.6 65)">BL18</text>
<text x="161.1" y="63.9" transform="rotate(-90 161.1 63.9)">BH4</text>
<text x="167.9" y="63.9" transform="rotate(-90 167.9 63.9)">BH3</text>
<text x="234.8" y="63.3">BH2</text>
<text x="234.8" y="67.9">BH3</text>
<text x="65.1" y="75.9">BH12</text>
<text x="151.9" y="76.4" transform="rotate(-90 151.9 76.4)">BL18</text>
<text x="160.7" y="74.4">C3</text>
<text x="234.8" y="72.4">BH4</text>
<text x="65.1" y="80.4">BH13</text>
<text x="160.7" y="82.4">0.1</text>
<text x="84.5" y="88.4">2.8V</text>
<text x="168.5" y="85">GND</text>
<text x="191.9" y="86.1">BL14</text>
<text x="141.3" y="94.8">MBR120VL</text>
<text x="144.6" y="92.8">D2</text>
<text x="191.9" y="90.7">BL13</text>
<text x="38.3" y="99.9" transform="rotate(-90 38.3 99.9)">D1</text>
<text x="95.9" y="96.3">74HC595D</text>
<text x="167.9" y="99.7">CN_L1</text>
<text x="44.3" y="102.7" transform="rotate(-90 44.3 102.7)">MBR120VL</text>
<text x="75.9" y="107.9">BL13</text>
<text x="88.5" y="104.4">GND</text>
<text x="62.8" y="111.3">BH13</text>
<text x="234.8" y="113.6">BH13</text>
<text x="234.8" y="109">BH12</text>
<text x="32.7" y="116.7">C5</text>
<text x="62.8" y="115.9">BH12</text>
<text x="75.9" y="114.7">BL14</text>
<text x="75.9" y="119.3">BH2</text>
<text x="32.1" y="122.4">0.1</text>
<text x="62.8" y="120.4">BH4</text>
<text x="62.8" y="125">BH3</text>
<text x="95.9" y="124.3">U2</text>
<text x="234.8" y="122.7">BH15</text>
<text x="258.6" y="125.6">CN_L2</text>
<text x="62.8" y="129.6">BH2</text>
<text x="62.8" y="134.1">BL14</text>
<text x="95.9" y="134.1">U1</text>
<text x="193.6" y="136.4">BL3</text>
<text x="62.8" y="138.7">BL13</text>
<text x="75.9" y="141">BL14</text>
<text x="75.9" y="147.9">BL13</text>
<text x="258.8" y="148.7">C4</text>
<text x="38.8" y="151.3">GND</text>
<text x="258.3" y="156.1">0.1</text>
<text x="262.8" y="161">GND</text>
<text x="87.9" y="163.3">GND</text>
<text x="95.9" y="162.1">74HC595D</text>
<text x="201.6" y="169.5">UFABC - SECS</text>
<text x="217.4" y="169.2">PROJETO:</text>
<text x="230.3" y="169.2">Display_4D_SPI</text>
<text x="201.2" y="185.9">Projetista: João Ranhel</text>
<text x="230.4" y="185.9">Data: 06 / 2017</text>
<text x="257" y="186.1">Revisão: 01</text>
</g>
<g font-size="2.1" fill="#808080">
<text x="202.4" y="173.2">Placa a ser utilizada em ELetrônica Digital, Microprocessados,</text>
<text x="202.4" y="175.5">Sistemas Embarcados, etc.</text>
<text x="202.4" y="177.8">Conector 14 vias flat cable ligado a o kit DE2-115 / 14-pin GPIO</text>
<text x="202.4" y="180">- contém 1 display 4 dígitos x 7-seg</text>
<text x="202.4" y="182.3">- acionados por dois Shift Registers 74HC595</text>
</g>
<g font-size="1.9" fill="#808080">
<text x="90.5" y="25.8" transform="rotate(-90 90.5 25.8)">16</text>
<text x="101.9" y="25.8" transform="rotate(-90 101.9 25.8)">16</text>
<text x="90.5" y="35.6" transform="rotate(-90 90.5 35.6)">8</text>
<text x="101.9" y="35.6" transform="rotate(-90 101.9 35.6)">8</text>
<text x="145" y="32.1">P$2</text>
<text x="150.6" y="33.1">2</text>
<text x="165.6" y="32.1">P$2</text>
<text x="171.2" y="33.1">2</text>
<text x="48.2" y="37.9" transform="rotate(-90 48.2 37.9)">1</text>
<text x="50.5" y="37.9" transform="rotate(-90 50.5 37.9)">2</text>
<text x="63.6" y="37.9" transform="rotate(-90 63.6 37.9)">2</text>
<text x="65.9" y="37.9" transform="rotate(-90 65.9 37.9)">1</text>
<text x="145" y="39">P$1</text>
<text x="150.6" y="40">1</text>
<text x="165.6" y="39">P$1</text>
<text x="171.2" y="40">1</text>
<text x="105.4" y="56.1">3</text>
<text x="105.4" y="58.4">4</text>
<text x="111.7" y="56.1">1</text>
<text x="111.7" y="58.4">2</text>
<text x="198.2" y="59">P$20</text>
<text x="204.9" y="60">GND</text>
<text x="222.6" y="60">B12</text>
<text x="228.2" y="59">P$21</text>
<text x="198.2" y="63.5">P$19</text>
<text x="204.9" y="64.5">GND</text>
<text x="222.6" y="64.6">B13</text>
<text x="228.2" y="63.5">P$22</text>
<text x="198.2" y="68.1">P$18</text>
<text x="204.9" y="69.1">3V3</text>
<text x="222.6" y="69.1">B14</text>
<text x="228.2" y="68.1">P$23</text>
<text x="198.2" y="77.3">P$16</text>
<text x="198.2" y="72.7">P$17</text>
<text x="204.9" y="73.7">RST</text>
<text x="222.6" y="73.7">B15</text>
<text x="228.2" y="72.7">P$24</text>
<text x="228.2" y="77.3">P$25</text>
<text x="258.5" y="77.3">1</text>
<text x="198.2" y="81.8">P$15</text>
<text x="204.9" y="82.8">B10</text>
<text x="204.9" y="78.3">B11</text>
<text x="223.6" y="78.3">A8</text>
<text x="223.6" y="82.8">A9</text>
<text x="228.2" y="81.8">P$26</text>
<text x="258.5" y="79.5">2</text>
<text x="258.5" y="81.8">3</text>
<text x="198.2" y="86.4">P$14</text>
<text x="204.9" y="87.4">B1</text>
<text x="222.5" y="87.4">A10</text>
<text x="228.2" y="86.4">P$27</text>
<text x="258.5" y="84.1">4</text>
<text x="258.5" y="86.4">5</text>
<text x="258.5" y="88.7">6</text>
<text x="198.2" y="95.5">P$12</text>
<text x="198.2" y="91">P$13</text>
<text x="204.9" y="92">B0</text>
<text x="222.5" y="92">A11</text>
<text x="228.2" y="91">P$28</text>
<text x="228.2" y="95.5">P$29</text>
<text x="258.5" y="91">7</text>
<text x="258.5" y="93.3">8</text>
<text x="258.5" y="95.5">9</text>
<text x="91.7" y="99">13</text>
<text x="98" y="100">G</text>
<text x="101.5" y="100">QH*</text>
<text x="109.4" y="99">9</text>
<text x="198.2" y="100.1">P$11</text>
<text x="204.9" y="101.1">A6</text>
<text x="204.9" y="96.5">A7</text>
<text x="222.5" y="96.5">A12</text>
<text x="222.5" y="101.1">A15</text>
<text x="228.2" y="100.1">P$30</text>
<text x="257.4" y="97.8">10</text>
<text x="257.4" y="100.1">11</text>
<text x="102.6" y="106.8">QG</text>
<text x="102.6" y="104.5">QH</text>
<text x="109.4" y="105.8">6</text>
<text x="109.4" y="103.5">7</text>
<text x="135.2" y="105.8">12</text>
<text x="139.7" y="106.8">DG4</text>
<text x="173.4" y="107">18</text>
<text x="173.4" y="104.7">19</text>
<text x="173.4" y="102.4">20</text>
<text x="198.2" y="104.7">P$10</text>
<text x="204.9" y="105.7">A5</text>
<text x="223.6" y="105.7">B3</text>
<text x="228.2" y="104.7">P$31</text>
<text x="257.4" y="102.4">12</text>
<text x="257.4" y="104.7">13</text>
<text x="257.4" y="107">14</text>
<text x="49.4" y="112.5">13</text>
<text x="52.3" y="112.5">14</text>
<text x="91.7" y="112.7">10</text>
<text x="91.7" y="108.1">12</text>
<text x="98" y="113.7">SCL</text>
<text x="98" y="109.1">RCK</text>
<text x="102.6" y="113.7">QD</text>
<text x="102.8" y="111.4">QE</text>
<text x="102.9" y="109.1">QF</text>
<text x="109.4" y="112.7">3</text>
<text x="109.4" y="110.4">4</text>
<text x="109.4" y="108.1">5</text>
<text x="136.3" y="110.4">9</text>
<text x="139.7" y="111.4">DG3</text>
<text x="173.4" y="113.8">15</text>
<text x="173.4" y="111.5">16</text>
<text x="173.4" y="109.3">17</text>
<text x="199.3" y="113.8">P$8</text>
<text x="199.3" y="109.3">P$9</text>
<text x="204.9" y="110.3">A4</text>
<text x="223.6" y="110.3">B4</text>
<text x="228.2" y="109.3">P$32</text>
<text x="228.2" y="113.8">P$33</text>
<text x="257.4" y="109.3">15</text>
<text x="257.4" y="111.5">16</text>
<text x="257.4" y="113.8">17</text>
<text x="49.4" y="117.1">11</text>
<text x="52.3" y="117.1">12</text>
<text x="91.7" y="115">11</text>
<text x="91.7" y="119.5">14</text>
<text x="98" y="116">SCK QC</text>
<text x="102.7" y="118.3">QB</text>
<text x="109.4" y="117.3">1</text>
<text x="109.4" y="115">2</text>
<text x="109.4" y="119.5">15</text>
<text x="136.3" y="119.5">6</text>
<text x="136.3" y="115">8</text>
<text x="139.7" y="116">DG2</text>
<text x="173.4" y="118.4">13</text>
<text x="173.4" y="116.1">14</text>
<text x="199.3" y="118.4">P$7</text>
<text x="204.9" y="119.4">A2</text>
<text x="204.9" y="114.8">A3</text>
<text x="223.6" y="114.8">B5</text>
<text x="223.6" y="119.4">B6</text>
<text x="228.2" y="118.4">P$34</text>
<text x="257.4" y="116.1">18</text>
<text x="257.4" y="118.4">19</text>
<text x="49.4" y="121.7">9</text>
<text x="52.3" y="121.7">10</text>
<text x="98" y="120.5">SER QA</text>
<text x="139.7" y="120.5">DG1</text>
<text x="173.4" y="125.3">10</text>
<text x="173.4" y="123">11</text>
<text x="173.4" y="120.7">12</text>
<text x="199.3" y="123">P$6</text>
<text x="204.9" y="124">A1</text>
<text x="223.6" y="124">B7</text>
<text x="228.2" y="123">P$35</text>
<text x="257.4" y="120.7">20</text>
<text x="49.4" y="130.8">5</text>
<text x="49.4" y="126.3">7</text>
<text x="53.3" y="130.8">6</text>
<text x="53.3" y="126.3">8</text>
<text x="135.2" y="128.7">11</text>
<text x="139.7" y="129.7">A</text>
<text x="173.4" y="129.8">8</text>
<text x="173.4" y="127.5">9</text>
<text x="199.3" y="127.5">P$5</text>
<text x="204.9" y="128.5">A0</text>
<text x="223.6" y="128.5">B8</text>
<text x="228.2" y="127.5">P$36</text>
<text x="49.4" y="135.4">3</text>
<text x="53.3" y="135.4">4</text>
<text x="91.7" y="136.7">14</text>
<text x="98" y="137.7">SER QA</text>
<text x="109.4" y="136.7">15</text>
<text x="136.3" y="137.8">4</text>
<text x="136.3" y="133.3">7</text>
<text x="139.7" y="134.3">B</text>
<text x="173.4" y="136.7">5</text>
<text x="173.4" y="134.4">6</text>
<text x="173.4" y="132.1">7</text>
<text x="199.3" y="136.7">P$3</text>
<text x="199.3" y="132.1">P$4</text>
<text x="204.9" y="137.7">C14</text>
<text x="204.9" y="133.1">C15</text>
<text x="223.6" y="133.1">B9</text>
<text x="223.6" y="137.7">5V</text>
<text x="228.2" y="132.1">P$37</text>
<text x="228.2" y="136.7">P$38</text>
<text x="49.4" y="140">1</text>
<text x="53.3" y="140">2</text>
<text x="91.7" y="143.5">10</text>
<text x="91.7" y="141.3">11</text>
<text x="98" y="142.3">SCK QC</text>
<text x="102.7" y="140">QB</text>
<text x="109.4" y="139">1</text>
<text x="109.4" y="141.3">2</text>
<text x="109.4" y="143.5">3</text>
<text x="136.3" y="142.4">2</text>
<text x="139.7" y="143.4">D</text>
<text x="139.7" y="138.8">C</text>
<text x="173.4" y="143.5">2</text>
<text x="173.4" y="141.3">3</text>
<text x="173.4" y="139">4</text>
<text x="199.3" y="141.3">P$2</text>
<text x="204.9" y="142.3">C13</text>
<text x="221.9" y="142.3">GND</text>
<text x="228.2" y="141.3">P$39</text>
<text x="91.7" y="148.1">12</text>
<text x="98" y="144.5">SCL</text>
<text x="98" y="149.1">RCK</text>
<text x="102.6" y="144.5">QD</text>
<text x="102.8" y="146.8">QE</text>
<text x="102.9" y="149.1">QF</text>
<text x="109.4" y="145.8">4</text>
<text x="109.4" y="148.1">5</text>
<text x="136.3" y="147">1</text>
<text x="139.7" y="148">E</text>
<text x="173.4" y="145.8">1</text>
<text x="199.3" y="145.8">P$1</text>
<text x="204.9" y="146.8">3VB</text>
<text x="222.6" y="146.8">3V3</text>
<text x="228.2" y="145.8">P$40</text>
<text x="102.6" y="151.4">QG</text>
<text x="102.6" y="153.7">QH</text>
<text x="109.4" y="150.4">6</text>
<text x="109.4" y="152.7">7</text>
<text x="135.2" y="151.5">10</text>
<text x="139.7" y="152.5">F</text>
<text x="91.7" y="157.3">13</text>
<text x="98" y="158.3">G</text>
<text x="101.5" y="158.3">QH*</text>
<text x="109.4" y="157.3">9</text>
<text x="136.3" y="160.7">3</text>
<text x="136.3" y="156.1">5</text>
<text x="139.7" y="161.7">DP</text>
<text x="139.7" y="157.1">G</text>
</g>
<g font-size="1.6" fill="#808080">
<text x="92.5" y="25.6" transform="rotate(-90 92.5 25.6)">VCC</text>
<text x="103.9" y="25.6" transform="rotate(-90 103.9 25.6)">VCC</text>
<text x="92.5" y="37" transform="rotate(-90 92.5 37)">GND</text>
<text x="103.9" y="37" transform="rotate(-90 103.9 37)">GND</text>
<text x="144.5" y="100.4">U3</text>
<text x="51.5" y="108.4">SV2</text>
<text x="49.7" y="143.9">HD-14</text>
<text x="144.5" y="167.9">TOF-2481</text>
</g>
<g font-size="1.6" fill="#800000">
<text x="207.3" y="52.4">UP-STM32</text>
<text x="207.3" y="153">STM32F103</text>
</g>
</svg>
